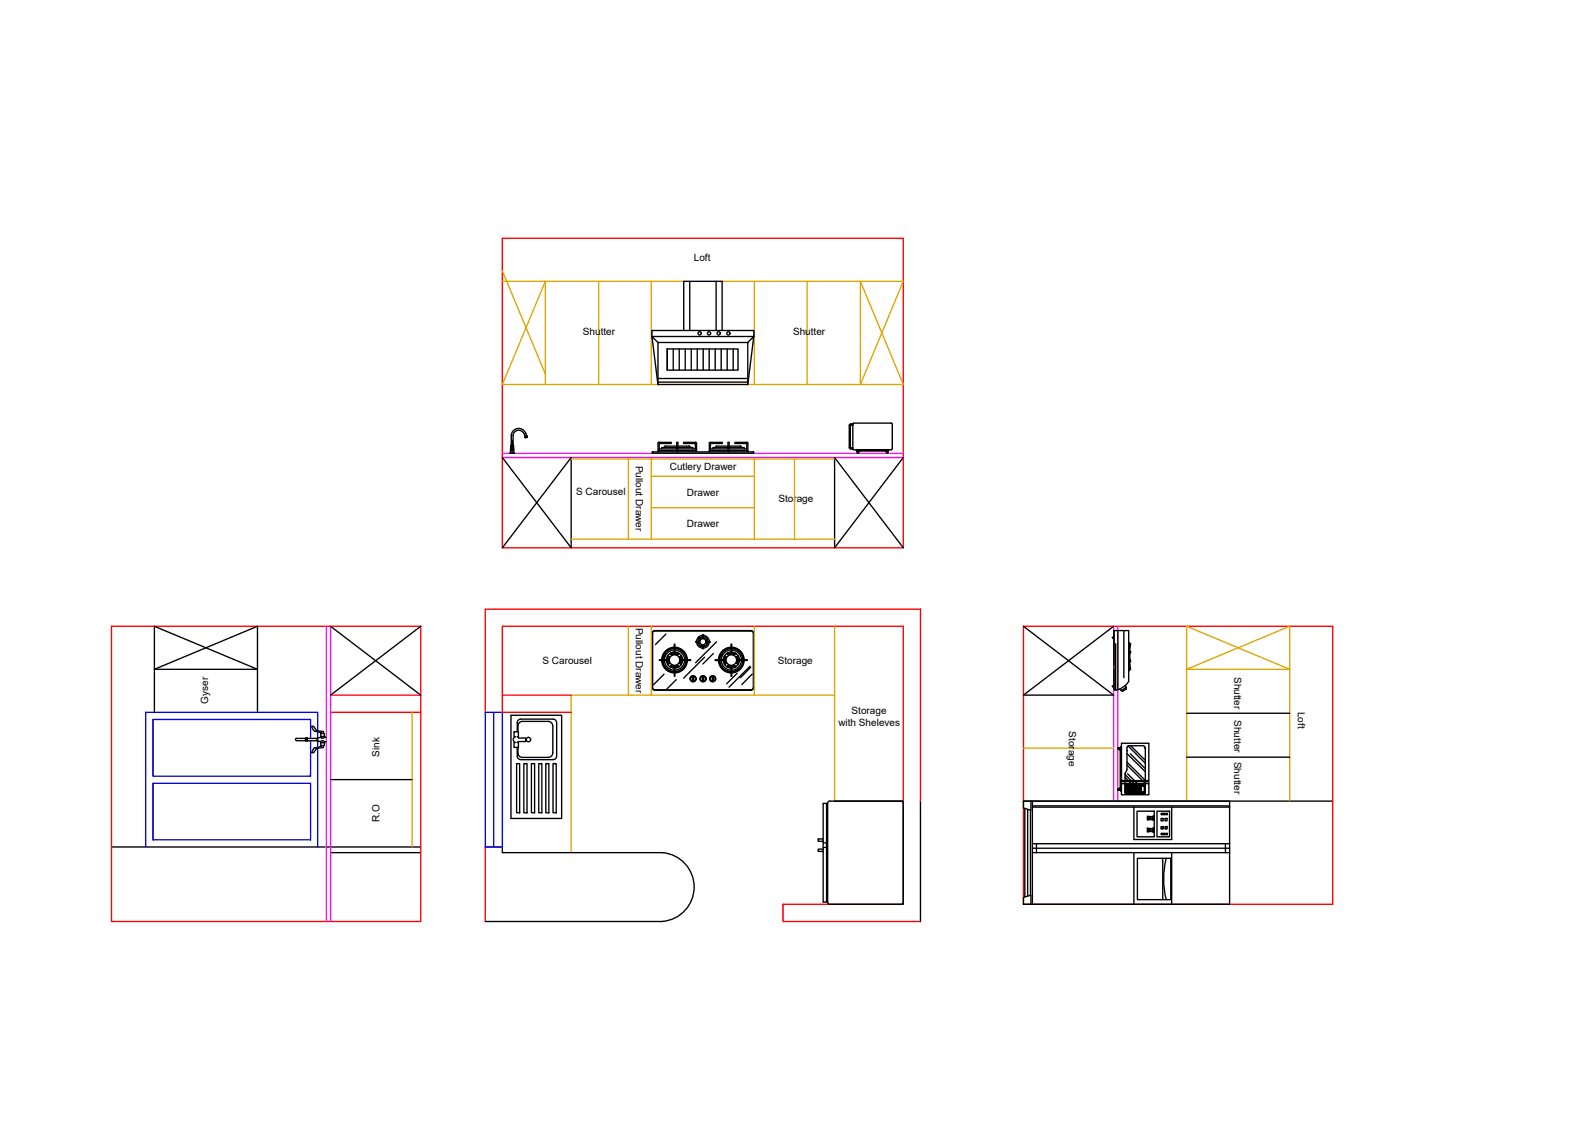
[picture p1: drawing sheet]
<svg xmlns="http://www.w3.org/2000/svg" width="297mm" height="210mm" viewBox="0 0 297 210" stroke-linecap="round" stroke-linejoin="round" font-family="sans-serif">
<!-- layer: 0 -->
<path d="M94 44.5h75v57.9h-75zM20.9 117.1h57.8v55.1h-57.8zM191.4 117.1h57.9v51.9h-57.9zM61.8 129.9h16.9M61.8 133.1h16.9M90.8 133.1v-19.2h81.4v35.8M94 129.9h12.8M106.8 133.1h-12.8v-16h75v32.6M90.8 158.3v13.9M169 169h-22.5v3.2h25.7" fill="none" stroke="#f00" stroke-width=".25"/>
<g fill="none" stroke="#000" stroke-width=".25">
<path d="M129 52.6v9.2M133.9 52.6v9.2M121.9 61.8h19.1v1.1h-19.1zM123.1 71.9v-7.9h16.8v7.9M123.1 64l-1.2-1.1 1.2 9M123.1 70.7h16.8M123.1 71.4h16.8M124.8 65.2h13.3v4h-13.3zM124.8 65.2v4M125.9 65.2v4M127 65.2v4M127.9 61.8v-9.2h7.2v9.2"/>
<path d="M128.2 65.2v4M129.3 65.2v4M130.4 65.2v4M131.5 65.2v4M132.7 65.2v4M133.8 65.2v4M134.9 65.2v4M136 65.2v4M137.1 65.2v4M139.9 64l1.1-1.1-1.1 9h-16.8M158.9 79.4v1.2M159.1 79.3v.2"/>
<path d="M159.1 79.4l-.1 .1 .1 4.2M159.1 79.3l-.3 .2 .1 4.1 .2 .3M159.1 79.5h.4M159.1 79.3h.4M159.3 79.3v.2M159.5 79.3l.2-.2h7l.2 .2-.1 4.7-7.1 .1-.2-.2M159.5 79.3v4.6M94 85.5l12.8 16.9v-16.9l-12.8 16.9M95.5 84.6h.6M95.5 84.6l-.1 .1h.8M95.6 83.2v.1M95.6 83.2h.1"/>
<path d="M95.7 83.8l-.1 .3 .2 .2 .2-.2-.1-.3M95.7 83.7l-.2 .4 .3 .2 .3-.2-.2-.4M95.7 83.3h-.2v1.3M95.7 82.6l.1-.1-.1 1.5 .1 .1 .1-.1M95.8 82.6l-.1 1.4M95.8 82.5v.1M95.8 82.5h.1M95.8 82.5l.1 1.5M95.8 82.6v.6M95.8 83.2l.1 .8M95.9 83.3h.2M95.9 83.2h.1"/>
<path d="M96 83.2v.1M96.1 83.3v1.3M96.1 84.6l.1 .1M98 81a1.07 1.07 0 0 0-1.2-.6 1.07 1.07 0 0 0-.8 1v1.8M98 81l.2 .6M98.2 81.4h.1M98.2 81.6h.1M98.2 81.6v.2l.4-.1M98.5 81.2h.1M98.6 81.5a1.48 1.48 0 0 0-1.5-1.4 1.48 1.48 0 0 0-1.5 1.3v1.8M98.6 81.5h.1M98.6 81.5l-.4 .1"/>
<path d="M98.6 81.5v.1M98.6 81.6v.1M98.6 81.6h-.4M98.6 81.7l-.4 .1M122 84.5v.2h19v-.2M122.1 84.4l-.1 .1M122.1 84.5h18.9M123.1 84.2h3.5M123.3 83.9h3.3M123.5 82.9l-.2 .1v1.2M123.5 82.9h2v-.2h-2.4v1.8M123.8 83.7v.2"/>
<path d="M124.3 83.6v.1M126.6 83.7h-2.9M126.6 83.4h-2.2l-.1 .1M126.6 84.5v-1.8h.2v1.8M126.8 83.4h2.1l.2 .1M126.8 83.7l2.7-.1 .1 .3M126.8 84.2h3.5M126.8 83.9h3.3M129.1 83.6v.1M129.9 82.9l.2 .1v1.2M129.9 82.9h-2v-.2h2.3l.1 1.8M132.7 84.2h3.5"/>
<path d="M132.9 83.9h3.3M133.1 82.9l-.2 .1v1.2M133.1 82.9h2v-.2h-2.4v1.8M133.4 83.6v.3M133.4 83.7h2.8M133.9 83.6v.1M134 83.4l-.1 .1M134.1 83.4h2.1M136.2 84.5v-1.8h.2v1.8M136.4 83.4h2.1l.2 .1M136.4 83.7l2.7-.1 .1 .3M136.4 84.2h3.5"/>
<path d="M136.4 83.9h3.3M138.7 83.6v.1M139.5 82.9l.2 .1v1.2M139.9 82.8l-.2-.1h-2.2v.2h2M139.9 82.8v1.7M158.9 80.6v2.7M158.9 83.4v.4M159.1 83.7v.2M159.1 83.9h.4M159.1 83.7h.4M159.3 83.7v.2M159.4 83.7v.1"/>
<path d="M160.1 84.1l.2 .2 .3-.2M160.2 84.1h.1M160.3 84.1l-.1 .1M160.5 84.1l-.2 .2M160.6 84.4h-.3v.3h.3v-.3l.2-.1h4.8l.2 .1v.3h.3v-.3M160.6 84.5l-.2 .2M160.6 84.6l-.1 .1M160.7 84.1l-.4 .3M160.8 84.3v.1M160.8 84.1l-.5 .4M160.9 84.1l-.6 .6M161 84.1l-.1 .2"/>
<path d="M161.1 84.1l-.1 .2M161.3 84.1l-.2 .2M161.4 84.1l-.2 .2M161.5 84.1l-.2 .2M161.6 84.1l-.2 .2M161.7 84.1l-.2 .2M161.8 84.1l-.1 .2M162 84.1l-.2 .2M162.1 84.1l-.2 .2M162.2 84.1l-.2 .2M162.3 84.1l-.2 .2M162.4 84.1l-.2 .2"/>
<path d="M162.5 84.1l-.2 .2M162.6 84.1l-.2 .2M162.7 84.1l-.2 .2M162.9 84.1l-.2 .2M163 84.1l-.2 .2M163.1 84.1l-.2 .2M163.2 84.1l-.2 .2M163.3 84.1l-.2 .2M163.4 84.1l-.2 .2M163.5 84.1l-.1 .2M163.6 84.1l-.1 .2M163.8 84.1l-.2 .2"/>
<path d="M163.9 84.1l-.2 .2M164 84.1l-.2 .2M164.1 84.1l-.2 .2M164.2 84.1l-.2 .2M164.3 84.1l-.1 .2M164.5 84.1l-.2 .2M164.6 84.1l-.2 .2M164.7 84.1l-.2 .2M164.8 84.1l-.2 .2M164.9 84.1l-.2 .2M165 84.1l-.2 .2M165.1 84.1l-.2 .2"/>
<path d="M165.2 84.1l-.1 .2M165.4 84.1l-.2 .2M165.5 84.1l-.2 .2M165.6 84.1l-.2 .2M165.7 84.1l-.2 .2M165.8 84.1l-.2 .2M165.8 84.4h.3M165.9 84.1l-.2 .3M166 84.1l-.2 .3M166.1 84.3l.1-.2-.4 .4M166.1 84.4l-.3 .3M166.1 84.5l-.3 .2"/>
<path d="M166.1 84.6l-.1 .1M166.1 84.1l-.3 .3M169 85.5l-12.9 16.9v-16.9l12.9 16.9M61.8 117.1l16.9 12.8M78.7 117.1l-16.9 12.8M122.1 118.4v10.1M122.5 117.9l-.4 .2-.1 .3v10.1l.2 .4 .3 .1M122.5 117.9l-.4 .2v.3M122.5 117.9h18h.2l.3 .5v10.1l-.3 .4-18.2 .1M122.5 117.9l18.2 .1 .2 .4v10.1l-.2 .4h-.2h-18M124.6 118.5l-2 2M130.2 119.9h.6l-.6 .1z"/>
<path d="M130.7 119.5l.2 .1-.1 .3M131 119.2l.2 .1h.6l.2-.1M131.4 118.8a1.2 1.2 0 0 0-1.1 1.1M131.4 119a.94 .94 0 0 0-.9 .9M131.4 119.3v-.7h.2v.7M131.5 119a.94 .94 0 0 1 .9 .9M131.5 118.8a1.2 1.2 0 0 1 1.2 1.1M132.2 119.9v.1M132.2 119.9h.6v.1h-.6M132.3 119.5l-.2 .1 .1 .3M134 120l-3.9 3.9M191.4 117.1l16.9 12.8h-16.9l16.9-12.8"/>
<path d="M208.2 119.1v.2M208.4 119.1h-.3v.2h.3M208.4 117.9v6.4M209.1 117.9v11M210.2 117.9v8.8M28.9 133.1v-16l19.3 8h-19.3l19.3-8v16M55.5 138.5h1.7M57.2 138v.4M57.2 138.4v.1M57.2 138v.5M57.2 138.4l.2 .1M57.4 138.5h.1"/>
<path d="M57.4 138.5v-.5l.1 .5M57.4 138l-2.1 .1v.1l.2 .2M57.5 138h.1M57.5 138v.5M57.5 138h1.8v.5M57.5 138.5h1.8M58.4 135.7v.4l.4 .5M58.4 135.8h.1M58.5 135.7l.2 .1M58.7 135.8l.6 .8 1.2 .1v.4h.1M58.8 136.6l.1 .1M58.9 139.8l-.3 .3-.2 .6"/>
<path d="M59 136.7l1.1 .2M59.3 138.4l.1 .1M59.4 137.9l-.1 .1M59.4 138.5l.6 .2M59.4 137.9v.6M60 137.7l-.6 .2M60 138.7v.6h.2l-.1 .2M60 138.8h.7M60 138.5l.2-.1 .4 .2M60 137.7l1 .1M60 137.1v.6h.7l-.1-.6M60.1 136.9l.1 .2h-.1"/>
<path d="M60.1 139.5l-1.1 .3M60.2 137.1h.3M60.2 139.3h.3M60.6 137.1h.1M60.6 139.3h-.1v.4l-1.2 .2-.8 .8M60.6 137.9l-.4 .1-.2-.1M60.7 138.8l-.1 .5M60.8 138.6l-.1 .1M60.8 138.6h.2M95.6 133.7h9.5v19.3h-9.5zM96.4 138.8h-.3v.9h.9v-.9h-.2M96.8 139.7v1.6a.66 .66 0 0 0 .6 .7h6.1a.62 .62 0 0 0 .6-.7"/>
<path d="M96.9 135.7a.84 .84 0 0 1 .8-.9h4.8a.84 .84 0 0 1 .9 .9M96.9 135.7v1.1M97 138.6l-.3 .2M97 138.6h1.3v-.6l-1.3-.1-.2-.2h.2v-.9h-.9v.9h.3a.56 .56 0 0 0-.4 .5 .56 .56 0 0 0 .4 .6M103.4 135.7v5a.84 .84 0 0 1-.9 .9h-4.8a.84 .84 0 0 1-.8-.9v-1M104.1 135a.62 .62 0 0 0-.6-.6h-6.1a.62 .62 0 0 0-.6 .6v1.8M104.1 135.1v6.3M122.1 128.5v.2l.4 .2M123.8 123.4a2.4 2.4 0 0 0 2.3 2.4M123.9 123.4a2.28 2.28 0 0 0 2.2 2.3M124 123.4a2.15 2.15 0 0 0 2.1 2.1M124.2 126l-2 2"/>
<path d="M124.3 123.4a1.89 1.89 0 0 0 1.8 1.9M124.7 123.4a1.51 1.51 0 0 0 1.4 1.5M124.8 122.7l.2 .1-.2 .5M124.8 123.4l.2 .5-.2 .2M124.9 122.5l.3 .3M125.2 123.3h-1.9v.2h1.9M125.2 124l-.3 .3M125.2 122.8l-.2 .5 .2 .7M125.3 122.2l.3 .2 .5-.2M125.5 122l.1 .2M126.1 121a2.4 2.4 0 0 0-2.3 2.3M126.1 122l-.5 .2"/>
<path d="M126.1 124.7l-.5-.1-.1 .1M126.1 121.1a2.28 2.28 0 0 0-2.2 2.2M126.1 121.2a2.15 2.15 0 0 0-2.1 2.1M126.1 121.5a1.89 1.89 0 0 0-1.8 1.8M126.1 121.9a1.51 1.51 0 0 0-1.4 1.4M126.1 124.5l-.5-.2-.3 .3M126.1 120.4h.1v1.9zM126.1 124.5h.1v1.9h-.1zM126.2 124.5l.6-.2 .2 .3M126.2 121.9a1.51 1.51 0 0 1 1.5 1.4M126.2 121.5a1.89 1.89 0 0 1 1.9 1.8M126.2 121.2a2.15 2.15 0 0 1 2.1 2.1"/>
<path d="M126.2 121.1a2.28 2.28 0 0 1 2.2 2.2M126.2 122l.5 .2M126.2 121a2.4 2.4 0 0 1 2.4 2.3M126.5 127l-1.9 2M126.7 124.6l-.5 .1M126.8 124.6l.1 .1M126.9 122l-.1 .2M127 122.2l-.2 .2-.6-.2M127.1 124l.3 .3M127.3 123.3v.1M127.3 123.4l-.2 .6M127.3 123.3h1.9v.2h-1.9"/>
<path d="M127.4 122.5l-.3 .3 .2 .5M127.5 123.4l-.1 .5 .1 .2M127.5 122.7l-.1 .1 .1 .5M127.7 123.4a1.51 1.51 0 0 1-1.5 1.5M128.1 123.4a1.89 1.89 0 0 1-1.9 1.9M128.3 123.4a2.15 2.15 0 0 1-2.1 2.1M128.4 123.4a2.28 2.28 0 0 1-2.2 2.3M128.6 123.4a2.4 2.4 0 0 1-2.4 2.4M129.5 127.3v-.8a.43 .43 0 0 0-.4 .4 .43 .43 0 0 0 .4 .4M129.7 126.5a.43 .43 0 0 1 .5 .4 .43 .43 0 0 1-.4 .4M129.7 127.3h.1M129.8 126.5v.8"/>
<path d="M130.3 120a1.2 1.2 0 0 0 1.1 1.1M130.5 120a.94 .94 0 0 0 .9 .9M130.8 120l.1 .3-.2 .2M131.3 126.4a.48 .48 0 0 0-.3 .5 .48 .48 0 0 0 .3 .4M131.3 126.4v.9M131.4 120.6h-.2l-.2 .2M131.5 120.6l.1 .7h-.2zM131.5 120.6h.3l.2 .2M131.6 126.5a.43 .43 0 0 1 .4 .4 .43 .43 0 0 1-.3 .4M131.6 127.3h.1M131.6 126.5v.8M131.8 122.8l-3.9 4"/>
<path d="M132.2 120l-.1 .3 .2 .2M132.4 120a.94 .94 0 0 1-.9 .9M132.7 120a1.2 1.2 0 0 1-1.2 1.1M133.1 127.3l.1-.8a.43 .43 0 0 0-.4 .4 .43 .43 0 0 0 .3 .4M133.4 122.1l-1.9 2M133.5 126.4a.48 .48 0 0 1 .3 .5 .48 .48 0 0 1-.3 .4M133.5 126.4v.9M134.4 123.4a2.4 2.4 0 0 0 2.3 2.4M134.5 123.4a2.28 2.28 0 0 0 2.2 2.3M134.6 123.4a2.15 2.15 0 0 0 2.1 2.1M134.9 123.4a1.89 1.89 0 0 0 1.8 1.9M135.3 123.4a1.51 1.51 0 0 0 1.4 1.5"/>
<path d="M135.5 122.7l.1 .1M135.5 123.4l.1 .5M135.6 122.5l.2 .3-.1 .5M135.6 122.8l-.1 .5M135.6 124l-.1 .1M135.7 123.3v.1M135.7 123.3h-1.9v.2h1.9M135.7 123.4l.1 .6M135.8 124l-.2 .3M135.9 122.2l.3 .2 .5-.2M136.1 122l.1 .2M136.7 124.5h.2"/>
<path d="M136.7 121a2.4 2.4 0 0 0-2.3 2.3M136.7 122l-.5 .2M136.7 124.7l-.5-.1-.1 .1M136.7 121.1a2.28 2.28 0 0 0-2.2 2.2M136.7 121.2a2.15 2.15 0 0 0-2.1 2.1M136.7 121.5a1.89 1.89 0 0 0-1.8 1.8M136.7 121.9a1.51 1.51 0 0 0-1.4 1.4M136.7 124.5l-.5-.2-.3 .3M136.7 122.2v-1.8h.2v1.8l.5 .2M136.7 124.5v1.9h.2v-1.9M136.7 122.2h.1M136.9 121.9a1.51 1.51 0 0 1 1.4 1.4"/>
<path d="M136.9 121.5a1.89 1.89 0 0 1 1.8 1.8M136.9 121.2a2.15 2.15 0 0 1 2 2.1M136.9 121.1a2.28 2.28 0 0 1 2.2 2.2M136.9 122l.5 .2M136.9 124.7l.5-.1 .1 .1M136.9 121a2.4 2.4 0 0 1 2.3 2.3M137.4 124.3l-.5 .2M137.4 124.4l.3 .2M137.5 122l-.1 .2M137.7 122.2l-.3 .2M137.8 124l.3 .3M137.9 125.8l-2 2"/>
<path d="M137.9 123.3h1.9v.2l-1.9-.1zM137.9 123.4l-.1 .6M138 122.8l.1 .5M138 124l.2 .1M138.1 122.5l-.3 .3 .1 .5M138.1 123.4l-.1 .5M138.2 122.7l-.2 .1M138.3 123.4a1.51 1.51 0 0 1-1.4 1.5M138.7 123.4a1.89 1.89 0 0 1-1.8 1.9M138.9 123.4a2.15 2.15 0 0 1-2 2.1M139.1 123.4a2.28 2.28 0 0 1-2.2 2.3M139.2 123.4a2.4 2.4 0 0 1-2.3 2.4"/>
<path d="M140.3 124.5l-3.9 3.9M140.4 124.7l-1.9 2M140.7 126l-1.9 2M208.2 128.2v.2M208.4 128.7v.2a.6 .6 0 0 0 .8 0l.3-.1M208.4 128.2h-.3v.2h.3M208.4 125.1v3.7M208.7 120.3v8.7M209.1 139.9l.2 .1M209.1 140h.1M209.2 139.8l.2 .2M209.3 139.8l.5 .5"/>
<path d="M209.4 139.8l.4 .4M209.5 139.8h-.4v.2h.4l.1 .2v7l-.1 .2h-.4v.3h.4M209.5 139.8l.3 .2M209.5 139.8v.2M209.5 128.8l.2 .3 1-.6-.2-.4-1 .7M209.5 139.7l.3 .2M209.6 139.6l.2 .2M209.7 139.6l.1 .1M209.8 139.6l-.3 .2M209.8 139v9.5l5 .1M209.9 138.9l-.1 .1M209.9 138.9h4.9"/>
<path d="M210.5 128.1l.6-.7v-9.5h-2.7v10.8M210.6 128.5l.1 .3-.7 .4-.2-.1M211 139.4l3.2 3.3M211.1 120.1h.2v5.3h-.2M211.3 120.3h.2l-.1 1h-.1M211.3 121.7h.2l-.1 .6h-.1M211.3 124.2h.1l.1 1h-.2M211.3 123.1h.1l.1 .5v.1h-.2M211.3 121.4v.3M211.3 121.9h.2M211.3 123.6h.2M211.3 123.7v.3"/>
<path d="M211.3 122.3v.8M211.5 139.4l2.7 2.7M214.1 139.8l.1 .2M214.8 138.9l.1 .1M214.9 139v9.5l-.1 .1M222 133.3h19.2M20.9 158.3h57.8M58.4 140.7h.1M61.8 159.4h16.9M61.8 145.7h15.3M94 158.3v1.1h29.9a6.4 6.4 0 0 1 5.9 6.4 6.4 6.4 0 0 1-5.9 6.4h-33.1M96.6 142.7h.6v9.2h-.6z"/>
<path d="M98 142.7h.6v9.2h-.6zM99.4 142.7h.6v9.2h-.6zM100.8 142.7h.6v9.2h-.6zM102.1 142.7h.6v9.2h-.6zM103.4 142.7h.6v9.2h-.6zM154 156.8h-1v.4h1M154 158.7h-1v.4h1M154 150.2h.6v18.4h-.6zM154 158.4h.6M154 157.6h.6M154.8 150.2l.1-.3 .3-.2h13.8v19.3M154.8 150.2v18.4"/>
<path d="M168.5 149.7l.2 .1 .3 .4M172.2 149.7v22.5M191.7 151.1v16.5M192.2 151.3v16.2M192.8 151.4v15.9M192.8 149.7v1.8l-1.4-.5v-1.3h57.9M193.1 159.4h36.9M193.1 157.7h36.9M193.1 158.5h36.9M193.1 150.6h36.9M193.1 150.9h36.9M193.1 149.7v19.3"/>
<path d="M193.9 157.7v1.7M209.1 147.5l.3 .2M209.1 147.6l.2 .1M209.1 147.7h.1M209.2 147.4l.3 .3M209.3 147.4l.5 .5-.3-.2M209.4 147.4l.4 .4M209.5 140.1l.3 .3M209.5 140.2h.1M209.5 147.2l.3 .3M209.5 147.4l.3 .2M209.5 147.4v.3"/>
<path d="M209.5 147.7l.1 .1M209.6 140.3l.2 .2M209.6 140.4l.2 .2M209.6 140.6l.2 .1M209.6 140.7l.2 .2M209.6 140.8l.2 .2M209.6 140.9l.2 .2M209.6 141l.2 .2M209.6 141.1l.2 .2M209.6 141.3l.2 .1M209.6 141.4l.2 .2M209.6 141.5l.2 .2"/>
<path d="M209.6 141.6l.2 .2M209.6 141.7l.2 .2M209.6 141.8l.2 .2M209.6 142l.2 .1M209.6 142.1l.2 .2M209.6 142.2l.2 .2M209.6 142.3l.2 .2M209.6 142.4l.2 .2M209.6 142.5l.2 .2M209.6 142.7l.2 .2M209.6 142.8l.2 .2M209.6 142.9l.2 .2"/>
<path d="M209.6 143l.2 .2M209.6 143.1l.2 .2M209.6 143.2l.2 .2M209.6 143.4l.2 .2M209.6 143.5l.2 .2M209.6 143.6l.2 .2M209.6 143.7l.2 .2M209.6 143.8l.2 .2M209.6 143.9l.2 .2M209.6 144.1l.2 .2M209.6 144.2l.2 .2M209.6 144.3l.2 .2"/>
<path d="M209.6 144.4l.2 .2M209.6 144.5l.2 .2M209.6 144.7l.2 .1M209.6 144.8l.2 .2M209.6 144.9l.2 .2M209.6 145l.2 .2M209.6 145.1l.2 .2M209.6 145.2l.2 .2M209.6 145.4l.2 .1M209.6 145.5l.2 .2M209.6 145.6l.2 .2M209.6 145.7l.2 .2"/>
<path d="M209.6 145.8l.2 .2M209.6 145.9l.2 .2M209.6 146.1l.2 .1M209.6 146.2l.2 .2M209.6 146.3l.2 .2h5.1M209.6 146.4l.2 .2M209.6 146.5l.2 .2M209.6 146.6l.2 .2M209.6 146.8l.2 .1M209.6 146.9l.2 .2M209.6 147l.2 .2M209.6 147.1l.2 .2"/>
<path d="M209.6 147.2l.2 .2M210 146l.1 .1 4.6-.1M210 146l.1-.1 4.6 .1M210 146h.1M210 146h1.3M210.4 148.1l.1 .1 .3 .2M210.4 147.5l.3 .2 .1-.1M210.4 146.1v2M210.4 146.7l.3 .2M210.4 146.8l.3 .2M210.4 146.9l.3 .2M210.4 147l.8 .8v.3"/>
<path d="M210.4 147.3l.4 .3M210.4 147.4l.3 .2M210.4 148l.3 .2M210.4 145.3l.7 .6M210.4 144.8l1.2 1.1M210.4 146.5l.3 .3M210.4 147.1l.8 .8M210.4 147.6l.3 .2M210.4 147.7l.3 .2M210.4 147.8l.3 .3M210.4 148.1l.4 .3M210.5 148.2l.2 .2"/>
<path d="M210.5 146.5l.2 .2M210.6 146.5l.2 .2M210.7 148.1l.1 .1M210.7 146.8v.4l.1 .1M210.7 147.8v.3M210.7 148.2l.2 .2M210.7 146.5l.5 .4M210.8 144l.1-4.4 .3-.2h2.8l.2 .4v6.1M210.8 144l-.4 .6v1.3M210.8 140.9l3.4 3.4M210.8 142.5l3.4 3.4M210.8 147.3l.4 .3"/>
<path d="M210.8 148.2l.2 .2M210.8 140.3l.1 .1M210.8 143l2.9 2.9M210.8 148.4h3.1M210.8 147.6l.1 .1M210.8 146.7l.1 .1M210.8 146.7l-.1 .1M210.8 146.5l.4 .3v.4l-.3-.3M210.9 144.6l1.3 1.3M210.9 148.1l-.1 .1M210.9 147.2l-.1 .1M210.9 148l.5 .4"/>
<path d="M210.9 147.9l.3 .2M210.9 147l1.4 1.4M210.9 147.3l.4 .3M210.9 148.1l.4 .3M210.9 148.2l.3 .2M211 146.5l.2 .2M211.1 146.5l.2 .2M211.1 147.7l.2-.1 .1 .1M211.1 148.1l.2 .1 .1-.1M211.1 147.2l.2 .1 .1-.1M211.1 146.8l.3-.1v.5M211.2 147.1l-.3-.3v.4l.5 .4"/>
<path d="M211.2 148l-.3-.2v.3M211.2 146.5l.6 .6M211.3 146.1l.6 .6M211.3 147.3l1.1 1.1M211.3 146.5l.4 .4M211.3 148.2l.2 .2M211.4 148.2l.2 .2M211.4 147.3l1.2 1.1M211.4 146.9l.3 .3M211.4 147.2l.9 .8M211.4 147.9l.6 .5M211.4 148l.5 .4"/>
<path d="M211.4 146.5l.3 .3M211.4 146.8l.3 .3M211.4 147.1l.3 .2M211.4 147.7l.8 .7M211.4 140.9l2.8 2.8M211.5 146.5l.3 .2M211.7 146h1.1M211.7 147.4l.1 .1M211.7 147.4v-.3l.2 .1v.2M211.7 146.7h.2v.4l-.2-.1zM211.7 148.4l-.3-.3v-.3l.7 .6M211.8 146.5l1.4 1.4"/>
<path d="M211.8 146.1l.4 .4M211.8 147.5l.5 .4M211.9 146.5l2 1.9M211.9 147.1l.6 .5M211.9 147.4l-.1 .1M211.9 146.8l1.2 1.1M211.9 147.2l.4 .4M211.9 147.3l.4 .4v.3M211.9 147.5l.4 .3M211.9 146.9l1.1 1.1M211.9 147l1.1 1.1M212 146.5l1 1"/>
<path d="M212.1 150.9v6h7.1v-6M212.1 159.4v9.6M212.1 146.5l.9 .9M212.1 146.7h.8v1.5h-.8zM212.2 146.5l.9 .8M212.3 148v.1M212.3 147.6v.1M212.4 147.6l.6 .6M212.4 146.5l.8 .8M212.4 146.1l.6 .6M212.4 148.1l.3 .3M212.4 148.1l.4 .3"/>
<path d="M212.5 146.5l1 1M212.5 148l-.1 .1M212.5 147.8l.7 .6M212.5 147.9l.5 .5M212.5 148l.4 .4M212.5 147.7v.3M212.6 146.5l.4 .4M212.7 151.6h3.2v4.8h-3.2zM212.7 146.5l.3 .3M212.9 146.5l.3 .2M213 147.9h.3v.3h-.3zM213 147.3h.3v.3h-.3z"/>
<path d="M213 146.7h.3v.3h-.3zM213 148.2l.3 .2M213 146.5l.5 .4M213.1 147l.4 .4M213.1 146h1.6M213.1 147.6l.4 .4M213.2 148.2l.2 .2M213.2 146.5l.4 .4M213.2 147l.3 .3M213.2 147.6l.3 .3M213.3 146.8l.2 .3M213.3 148.1l.3 .3"/>
<path d="M213.3 148.2l.2 .2M213.3 146.9l.2 .3M213.3 147.5l.2 .3M213.3 147.4l.2 .2M213.3 148l.4 .4M213.3 146.5l.4 .4M213.4 146.5l.4 .4M213.5 146.9h.6v1.1h-.6zM213.5 146.5l.4 .4M213.6 148l.4 .4M213.6 146.5l.4 .4M213.7 148l.3 .4"/>
<path d="M213.7 146.5l.5 .5M213.8 148l.3 .3M213.9 146.5l.3 .3M213.9 148l.3 .3M213.9 146.1l.3 .3M214 146.5l.2 .2M214 148l.2 .2M214.1 147l.1 .2M214.1 147.1l.1 .2M214.1 147.4l.1 .1M214.1 147.5l.1 .2M214.1 147.6l.1 .2"/>
<path d="M214.1 148l.1 .1M214.1 147.7l.1 .2M214.1 146.9l.1 .2M214.1 147.3l.1 .1M214.1 147.9l.1 .1M214.1 146.5l.1 .1M214.2 146.5h.1M214.2 146.1v2l-.2 .3h-.2M214.7 146h.1M214.7 152.6v.6M214.7 154.8v.7M214.7 154.9l1 .1"/>
<path d="M214.7 152.7h1M214.9 152.7v.4M214.9 154.9v.5M215 152.7v.4M215 154.9v.5M215.2 152.7v.4M215.2 154.9v.4M215.7 154.7h.2v.9h-.2zM215.7 152.7l-1.1-.1v.7l1.1-.1M215.7 152.5h.2v.8h-.2zM215.7 154.9l-1.1-.1v.7l1.1-.1M215.7 153.1h-1"/>
<path d="M215.7 155.3l-1 .1M215.8 152.5v.8M215.8 154.7v.9M216.4 151.6h2.4v4.8h-2.4zM217.2 153h.4v.4h-.4zM217.2 154.5h.4v.4h-.4zM217.2 152h.2v.3h-.2zM217.2 155.8h.2v.2h-.2zM217.6 152h.3v.3h-.3zM217.6 155.8h.3v.2h-.3zM217.9 154.5h.4v.4h-.4zM217.9 153h.4v.4h-.4z"/>
<path d="M218.1 152h.2v.3h-.2zM218.1 155.8h.2v.2h-.2zM219.2 159.4v9.6M222 141.5h19.2M229.2 157.7v1.7M230 149.7v19.3h-38.6v-1.3l1.4-.4v1.7M154.8 168.6l.2 .4h.2h13.3h.2l.3-.4M212.8 160.4h6.2v7.8h-6.2zM217.5 160.4v7.8M218.1 160.4a15.9 15.9 0 0 0 0 7.8"/>
<circle cx="130.9" cy="62.3" r=".31"/>
<circle cx="132.6" cy="62.3" r=".31"/>
<circle cx="134.4" cy="62.3" r=".31"/>
<circle cx="136.2" cy="62.3" r=".31"/>
<circle cx="95.8" cy="84" r=".07"/>
<circle cx="130.7" cy="119.2" r=".1"/>
<circle cx="131.5" cy="119.9" r=".56"/>
<circle cx="98.8" cy="138.2" r=".41"/>
<circle cx="124.2" cy="122.7" r=".1"/>
<circle cx="124.4" cy="122.4" r=".1"/>
<circle cx="126.2" cy="123.4" r=".98"/>
<circle cx="129.6" cy="126.9" r=".56"/>
<circle cx="129.6" cy="126.9" r=".54"/>
<circle cx="131.5" cy="126.9" r=".56"/>
<circle cx="131.5" cy="126.9" r=".54"/>
<circle cx="133.3" cy="126.9" r=".56"/>
<circle cx="133.3" cy="126.9" r=".54"/>
<circle cx="134.9" cy="122.7" r=".1"/>
<circle cx="135" cy="122.4" r=".1"/>
<circle cx="136.8" cy="123.4" r=".98"/>
</g>
<g fill="none" stroke="#dda500" stroke-width=".25">
<path d="M94 52.6h33.9M94 50.6l8 19.3M112 52.6v19.3M121.8 52.6v19.3M135.1 52.6h33.9l-8.1 19.3v-19.3l8.1 19.3h-75l8-19.3v19.3M141.1 52.6v19.3M151 52.6v19.3M106.8 85.8h49.3M117.5 85.5v15.3M121.8 85.5v15.3M121.8 89h19.3M121.8 94.9h19.3"/>
<path d="M141.1 85.5v15.3M148.6 85.8v15M106.8 100.8h49.3M117.5 117.1v12.8M121.8 117.1v12.8M141.1 117.1v12.8M156.1 117.1v32.6M77.1 133.1v25.2M156.1 129.9h-49.3v29.5M191.4 139.8h16.9M222 149.7v-32.6l19.2 8h-19.2l19.2-8v32.6"/>
</g>
<path d="M58.1 138v-3.5h-29.5v10.6h29.5v-6.6M59.4 136.6v-3.5h-32.1v25.2M59.4 136.8v1.2M59.4 138.5v1.2M59.4 139.9v18.4M90.8 133.1h3.2v25.2h-3.2zM92.4 133.1v25.2M28.6 146.4h29.5v10.6h-29.5z" fill="none" stroke="#00f" stroke-width=".25"/>
<path d="M94 84.7h75M94 85.5h75M61 117.1v55.1M61.8 117.1v55.1M208.3 117.1v32.6M209.1 117.1v32.6" fill="none" stroke="#f0f" stroke-width=".25"/>
<g font-size="1.9">
<text x="129.8" y="48.8">Loft</text>
<text x="109" y="62.7">Shutter</text>
<text x="148.3" y="62.7">Shutter</text>
<text x="118.9" y="87" transform="rotate(90 118.9 87)">Pullout Drawer</text>
<text x="125.3" y="87.9">Cutlery Drawer</text>
<text x="107.8" y="92.6">S Carousel</text>
<text x="128.5" y="92.7">Drawer</text>
<text x="145.6" y="93.9">Storage</text>
<text x="128.5" y="98.5">Drawer</text>
<text x="118.9" y="117.3" transform="rotate(90 118.9 117.3)">Pullout Drawer</text>
<text x="101.5" y="124.2">S Carousel</text>
<text x="145.5" y="124.2">Storage</text>
<text x="38.9" y="131.6" transform="rotate(-90 38.9 131.6)">Gyser</text>
<text x="230.9" y="126.5" transform="rotate(90 230.9 126.5)">Shutter</text>
<text x="156.8" y="135.8">with Sheleves</text>
<text x="159.3" y="133.5">Storage</text>
<text x="199.9" y="136.7" transform="rotate(90 199.9 136.7)">Storage</text>
<text x="230.9" y="134.6" transform="rotate(90 230.9 134.6)">Shutter</text>
<text x="242.7" y="133" transform="rotate(90 242.7 133)">Loft</text>
<text x="71" y="141.4" transform="rotate(-90 71 141.4)">Sink</text>
<text x="230.9" y="142.4" transform="rotate(90 230.9 142.4)">Shutter</text>
<text x="71" y="153.7" transform="rotate(-90 71 153.7)">R.O</text>
</g>
</svg>
